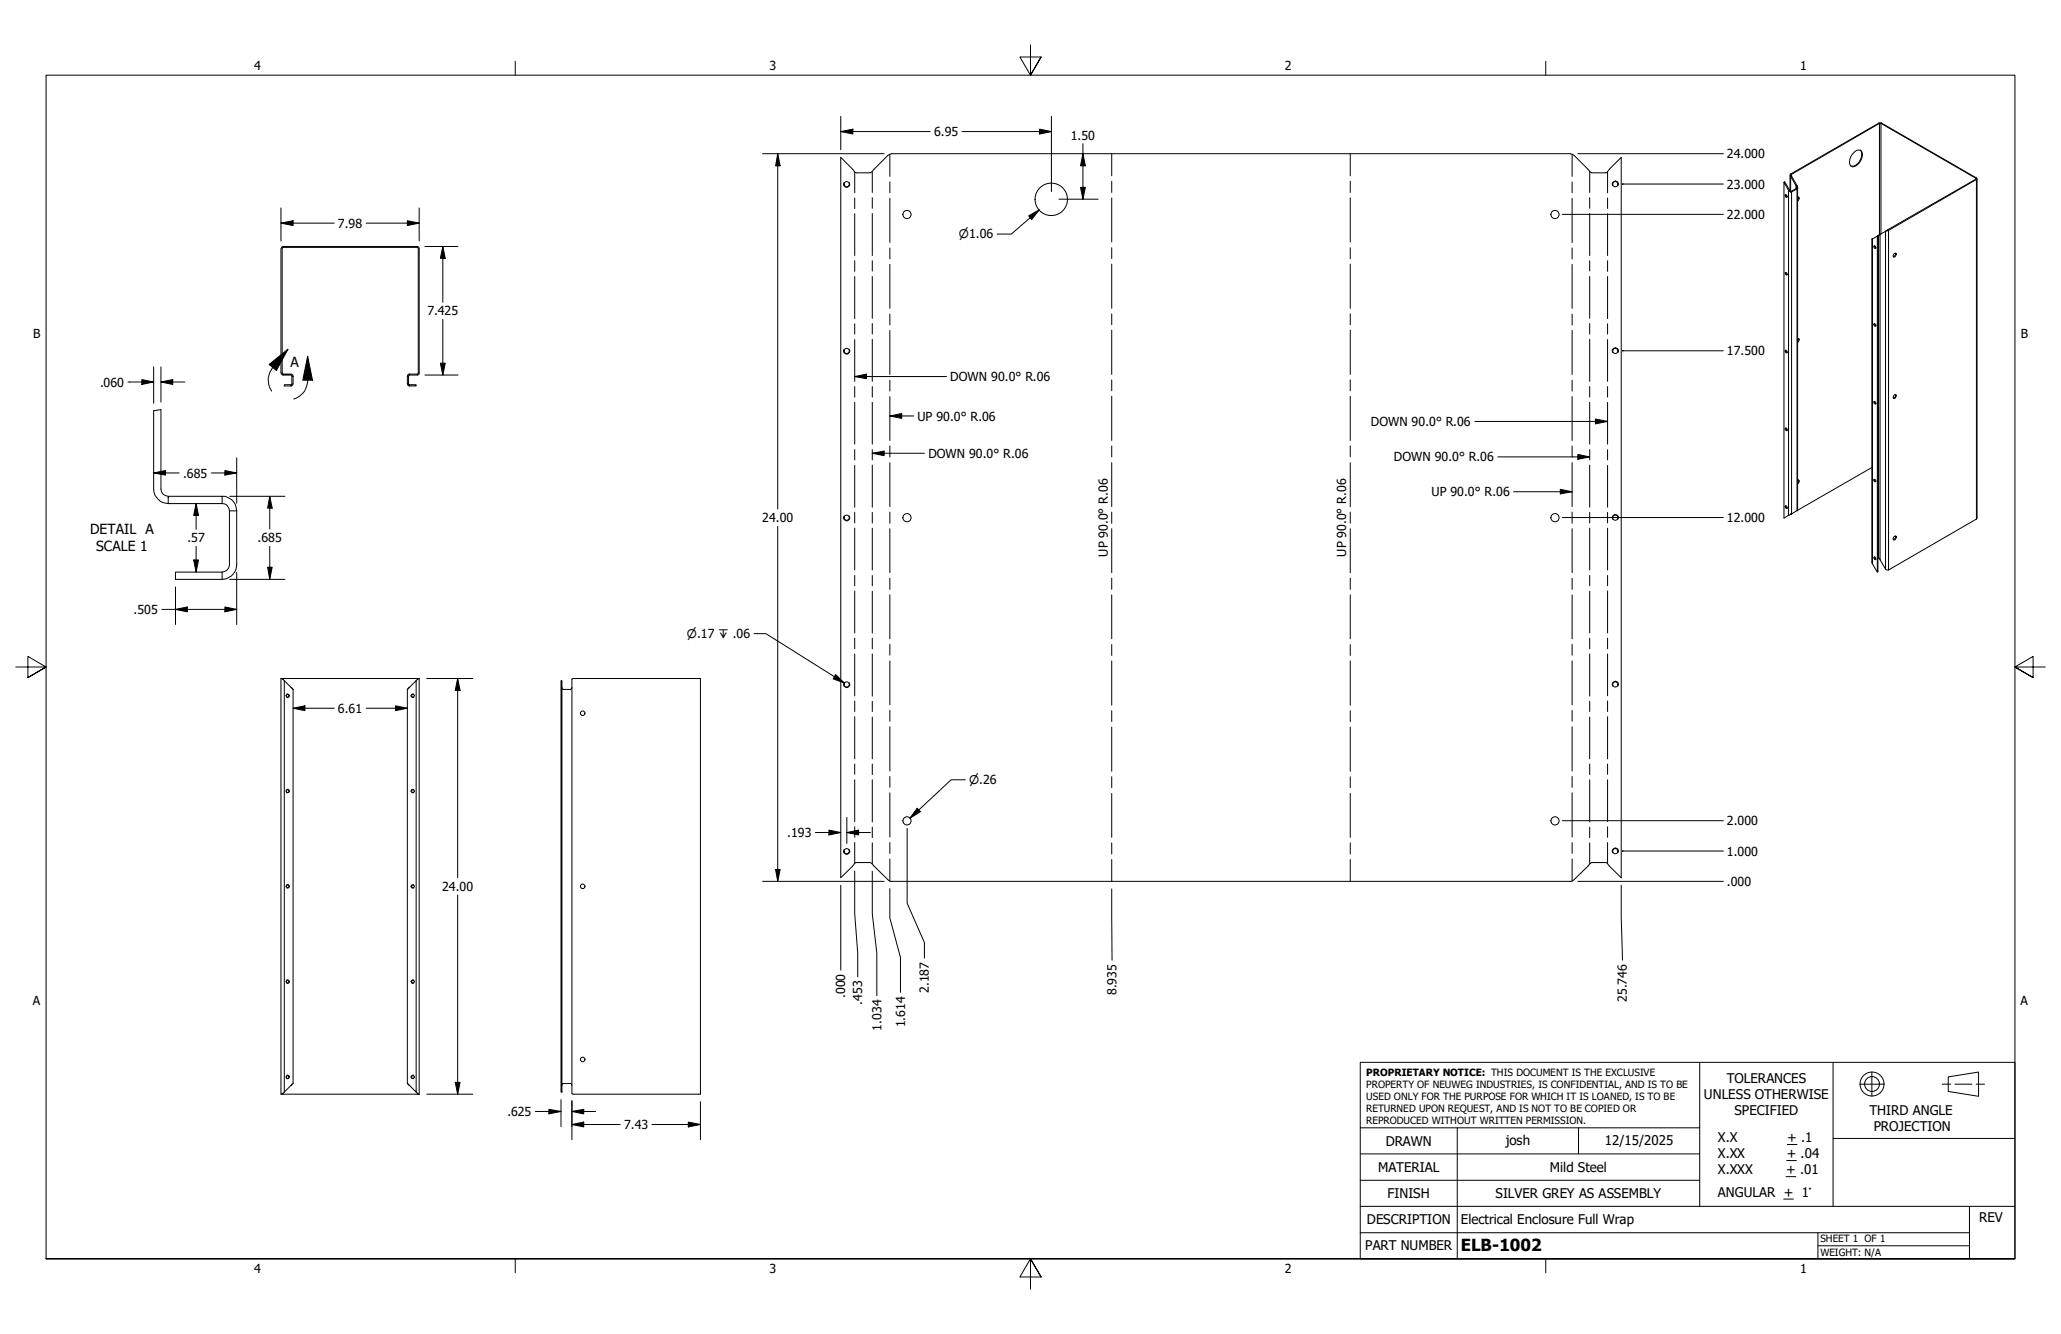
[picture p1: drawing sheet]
<svg xmlns="http://www.w3.org/2000/svg" width="432mm" height="279mm" viewBox="0 0 432 279" stroke-linecap="round" stroke-linejoin="round" font-family="sans-serif">
<!-- layer: Hidden Narrow (ANSI) -->
<g fill="none" stroke="#000" stroke-width=".21">
<path d="M176.8 38.2a.65 .65 0 0 0 .6 1 .65 .65 0 0 0 .5-1M337.9 38.9a.65 .65 0 0 1 .5-1 .65 .65 0 0 1 .6 1M176.8 73.2a.65 .65 0 0 0 .6 1 .65 .65 0 0 0 .5-1M337.9 73.9a.65 .65 0 0 1 .5-1.1 .65 .65 0 0 1 .6 1.1M176.8 108.1a.65 .65 0 0 0 .6 1 .65 .65 0 0 0 .5-1M337.9 108.8a.65 .65 0 0 1 .5-1 .65 .65 0 0 1 .6 1M60.1 145.4a.37 .37 0 0 1 .5 .3 .37 .37 0 0 1-.5 .3M86.7 145.4a.37 .37 0 0 0-.6 .3 .37 .37 0 0 0 .6 .3M176.8 143a.65 .65 0 0 0 .6 1 .65 .65 0 0 0 .5-1M337.9 143.7a.65 .65 0 0 1 .5-1 .65 .65 0 0 1 .6 1M60.1 165.4a.37 .37 0 0 1 .5 .3 .37 .37 0 0 1-.5 .3M86.7 165.4a.37 .37 0 0 0-.6 .3 .37 .37 0 0 0 .6 .3"/>
<path d="M176.8 177.9a.65 .65 0 0 0 .6 1 .65 .65 0 0 0 .5-1M337.9 178.6a.65 .65 0 0 1 .5-1 .65 .65 0 0 1 .6 1M60.1 185.3a.39 .39 0 0 1 .5 .3 .39 .39 0 0 1-.5 .4M86.7 185.3a.39 .39 0 0 0-.6 .3 .39 .39 0 0 0 .6 .4M60.1 205.3a.37 .37 0 0 1 .5 .3 .37 .37 0 0 1-.5 .3M86.7 205.3a.37 .37 0 0 0-.6 .3 .37 .37 0 0 0 .6 .3M60.1 225.2a.37 .37 0 0 1 .5 .4 .37 .37 0 0 1-.5 .3M86.7 225.2a.37 .37 0 0 0-.6 .4 .37 .37 0 0 0 .6 .3"/>
</g>
<!-- layer: Visible (ANSI) -->
<g fill="none" stroke="#000" stroke-width=".21">
<path d="M176.1 33l3.2 3.2h3l.3-.1 3.4-3.5 .8-.4h142.2l.8 .4 3.7 3.6 3.1-.1 3.1-3.1v150.8l-3.2-3.1h-3l-.3 .1-3.6 3.6-.4 .2h-142.6l-.4-.2-3.9-3.7h-3.1l-3.1 3.1zM373.8 38.2l.1-.2 1 1.8M374.7 39.9l-.9-1.7v70.3l1.5-.9M374.9 39.8l-.2 .1M375 36.6v3.5M375.2 37l-.2-.3 .2-.3 18.4-10.6 .5-.1 20.1 11.7-18.5 10.9-.7 .2M375.2 37l1.1 1.9M375.3 36.9v-.4l18.5-10.7h.3l19.9 11.6-18.5 10.7-1.6 1-.3 .4M375.3 36.9l-.1 .1M375.3 36.9l1.2 2M376.3 39.5l-1.1 .6-.3-.3M376.3 38.9v.6"/>
<path d="M376.3 39.5l.2 .1M376.5 39.6l-1.3 .7-.5-.4M376.5 38.9l.1 .3-.1 .4M376.5 38.9h-.2M376.6 39.2v67.7M388.4 32a.96 .96 0 0 1 1-.6 .96 .96 0 0 1 .8 .9 2.66 2.66 0 0 1-2.1 2.6 1.44 1.44 0 0 1-.3-2.1zM389.8 31.4a2.35 2.35 0 0 1-.9 3.1l-.5 .3h-.6M414.2 37.4v71.2l-18.5 10.8-.7-.2-1.3-2.4-.3 .1M58.9 52.1v26l.4 .4M59.3 51.8l28.3 .1v26.3l-.2 .2M59.3 51.6l28.3 .1 .2 .4v26.2l-.4 .2M59.3 51.8l-.2 .3v26.1l.2 .2"/>
<path d="M59.3 51.6l-.3 .2-.1 .2M374 57.2a.26 .26 0 0 1 .4 0 .26 .26 0 0 1-.1 .4zM374 40.8a.28 .28 0 0 1 .4 .2 .28 .28 0 0 1-.1 .3zM374.1 40.8l.4 .4M374.1 57.1l.4 .4M376.6 41.3h.2a.52 .52 0 0 1-.2 .8M376.8 41.3l-.2 .6M392.4 50h-.2M392.6 51.5a.34 .34 0 0 1 .3 .2 .34 .34 0 0 1 0 .4l-.3-.4zM392.7 51.5l.3 .4M393.4 49.3v70.5h-.1l-1.1-1.9v-67.9l1.1-.5v70.3M393.4 49.3l.2 .2h-.2"/>
<path d="M393.4 49.3l-.1 .2M394.1 49l-.7 .3M396.8 53.1l.3-.1a.47 .47 0 0 1 .1 .6 .47 .47 0 0 1-.5 .2l-.1-.3zM397.1 53a.66 .66 0 0 1-.4 .8M59.3 78.4h1.7v.1h-1.7zM61 78.5l.2 .3M61 78.4l.3 .1 .1 .3M61.4 78.8v1.6l-.1 .3-.3 .1M61.4 78.8h-.2v1.7l-.2 .1M85.8 78.5l-.2 .3M85.8 78.4v.1M85.8 78.4l-.4 .1-.1 .3"/>
<path d="M85.8 78.4h1.6M87.4 78.4v.1h-1.6M374 73.4a.28 .28 0 0 1 .4 .1 .28 .28 0 0 1-.1 .4zM374.1 73.3l.4 .6M376.6 70.9h.2a.52 .52 0 0 1-.2 .8M376.8 70.9l-.2 .6M392.6 67.8a.29 .29 0 0 1 .4 .2 .29 .29 0 0 1-.1 .3l-.3-.2zM392.7 67.8l.1 .3 .2 .2M32.2 86v16.4a3.2 3.2 0 0 0 3 3.1M33.7 85.8v16.6a1.51 1.51 0 0 0 1.5 1.5M61 80.6h-1.4v.2h1.4M61 80.6v.2"/>
<path d="M85.8 80.6l-.2-.1v-1.7h-.3v1.6l.2 .3 .3 .1M85.8 80.6v.2M85.8 80.6h1.4v.2h-1.4M374 89.7a.26 .26 0 0 1 .4 .1 .26 .26 0 0 1-.1 .4zM374.1 89.7l.4 .4M392.2 97.9l-15.6 9M392.6 84.1a.34 .34 0 0 1 .3 .2 .34 .34 0 0 1 0 .3l-.3-.3zM392.7 84.1l.3 .4M396.8 82.8l.3-.2a.52 .52 0 0 1-.4 .8l-.1-.2zM397.1 82.6a.58 .58 0 0 1-.4 .8M35.2 103.9h11.3v1.6h-11.3zM46.5 119.8h-9.7v1.5h9.7"/>
<path d="M46.5 119.8v1.5M46.5 105.5a1.49 1.49 0 0 1 1.6 1.5M46.5 103.9a3 3 0 0 1 3.1 3.1M49.6 107v11.3a3.1 3.1 0 0 1-3.1 3M49.6 107h-1.5l-.1 11.7a1.64 1.64 0 0 1-1.5 1.1M374 106a.28 .28 0 0 1 .4 .1 .28 .28 0 0 1-.1 .4l-.3-.3zM374.1 105.9l.4 .5M375.2 107.7h.1M375.3 107.6v.1M375.3 107.6l-.1 .1M376.4 107l.2-.1-1.3 .7M376.6 100.6l.2-.1a.52 .52 0 0 1-.2 .8"/>
<path d="M376.8 100.5l-.2 .7M392.6 116.7a.29 .29 0 0 1 .4 .2 .29 .29 0 0 1-.1 .3l-.3-.2zM392.6 100.4a.29 .29 0 0 1 .4 .1 .29 .29 0 0 1-.1 .4l-.3-.2zM392.7 100.4l.3 .4M392.7 116.6l.1 .4 .2 .2M396.8 112.4l.3-.1a.47 .47 0 0 1 .1 .5 .47 .47 0 0 1-.5 .2l-.1-.2zM397.1 112.3a.66 .66 0 0 1-.4 .7M58.9 142.1l.4 .2M58.9 142.1v87.1h.2M58.9 142.1h.2M59.1 142.1l.2 .2M59.1 142.1h28.7"/>
<path d="M59.3 142.3l.3 .3M61 144l.4 .4M61.4 144.4l-1.8-1.8v86.1M61.4 144.4v82.5M85.3 144.4l1.9-1.8v86.1l-1.9-1.8M85.3 144.4v82.5M85.7 144l-.4 .4M87.4 142.3l-.2 .3M87.6 142.1l-.2 .2 .4-.2M87.8 142.1v87.1M117.5 142.6h.2v86.1h-.2zM117.7 144l.3 .4h1.6l.2-.4"/>
<path d="M120 142.1h26.7v87.1h-26.7l-.2-.2v-86.8zM58.9 229.2l.4-.2-.2 .2M59.1 229.2h28.7M61.4 226.9l-2.1 2.1M61.4 226.9l-.4 .4M85.3 226.9l.4 .4M87.2 228.7l.2 .3M87.4 229l.2 .2M87.4 229l.4 .2M117.7 227.3l.2-.4h1.7l.2 .4"/>
<circle cx="177.4" cy="38.6" r=".54"/>
<circle cx="338.4" cy="38.6" r=".54"/>
<circle cx="190" cy="44.9" r=".86"/>
<circle cx="220.3" cy="41.8" r="3.4"/>
<circle cx="325.8" cy="44.9" r=".86"/>
<circle cx="177.4" cy="73.5" r=".54"/>
<circle cx="338.4" cy="73.5" r=".54"/>
<circle cx="177.4" cy="108.4" r=".54"/>
<circle cx="190" cy="108.4" r=".86"/>
<circle cx="325.8" cy="108.4" r=".86"/>
<circle cx="338.4" cy="108.4" r=".54"/>
<circle cx="60.2" cy="145.7" r=".29"/>
<circle cx="86.5" cy="145.7" r=".29"/>
<circle cx="122.1" cy="149.4" r=".48"/>
<circle cx="177.4" cy="143.4" r=".54"/>
<circle cx="338.4" cy="143.4" r=".54"/>
<circle cx="60.2" cy="165.7" r=".29"/>
<circle cx="86.5" cy="165.7" r=".29"/>
<circle cx="177.4" cy="178.3" r=".54"/>
<circle cx="190" cy="171.9" r=".86"/>
<circle cx="325.8" cy="171.9" r=".86"/>
<circle cx="338.4" cy="178.3" r=".54"/>
<circle cx="60.2" cy="185.6" r=".29"/>
<circle cx="86.5" cy="185.6" r=".29"/>
<circle cx="122.1" cy="185.6" r=".48"/>
<circle cx="60.2" cy="205.6" r=".29"/>
<circle cx="86.5" cy="205.6" r=".29"/>
<circle cx="60.2" cy="225.6" r=".29"/>
<circle cx="86.5" cy="225.6" r=".29"/>
<circle cx="122.1" cy="221.9" r=".48"/>
</g>
<!-- layer: Visible Narrow (ANSI) -->
<g fill="none" stroke="#000" stroke-width=".21">
<path d="M374.7 39.9v68M375.2 37v3.1l.1 .1v67.4M375.2 36.4l.1 .1v.4M376.3 38.9v.6M376.5 39.6v67.3M393.6 25.8h.2v23.3M394.2 25.8h-.1v23.2M414.1 37.3h-.1l.1 .3v71.1M392.3 50v68.1M393.6 49.5v67.3M393.9 49.1v68.1M395 48.5v70.7"/>
<path d="M395.5 48.1l.2 .2v71.1M375.2 107.7h.1"/>
</g>
<!-- layer: Bend UP -->
<g fill="none" stroke="#000" stroke-width=".21">
<path d="M186.4 32.3v4.7M186.4 38.1v2.3M232.9 32.2v4.6M232.9 38v2.3M282.9 32.2v4.6M282.9 38v2.3M329.4 32.3v4.7M329.4 38.1v2.3M186.4 41.5v9.3M186.4 51.9v2.3M186.4 55.4v9.2M232.9 41.5v9.2"/>
<path d="M232.9 51.9v2.3M232.9 55.3v9.3M282.9 41.5v9.2M282.9 51.9v2.3M282.9 55.3v9.3M329.4 41.5v9.3M329.4 51.9v2.3M329.4 55.4v9.2M186.4 65.8v2.3M186.4 69.2v9.2M186.4 79.6v2.3M232.9 65.7v2.3"/>
<path d="M232.9 69.2v9.2M232.9 79.6v2.3M282.9 65.7v2.3M282.9 69.2v9.2M282.9 79.6v2.3M329.4 65.8v2.3M329.4 69.2v9.2M329.4 79.6v2.3M186.4 83.1v9.2M186.4 93.4v2.4M186.4 96.9v9.2M232.9 83v9.3"/>
<path d="M232.9 93.4v2.3M232.9 96.9v9.2M282.9 83v9.3M282.9 93.4v2.3M282.9 96.9v9.2M329.4 83.1v9.2M329.4 93.4v2.4M329.4 96.9v9.2M186.4 107.3v2.3M186.4 110.7v9.3M232.9 107.3v2.3M232.9 110.7v9.3"/>
<path d="M282.9 107.3v2.3M282.9 110.7v9.3M329.4 107.3v2.3M329.4 110.7v9.3M186.4 121.1v2.3M186.4 124.6v9.2M186.4 134.9v2.3M186.4 138.4v9.2M232.9 121.1v2.3M232.9 124.6v9.2M232.9 135v2.3M232.9 138.4v9.3"/>
<path d="M282.9 121.1v2.3M282.9 124.6v9.2M282.9 135v2.3M282.9 138.4v9.3M329.4 121.1v2.3M329.4 124.6v9.2M329.4 134.9v2.3M329.4 138.4v9.2M186.4 148.8v2.3M186.4 152.2v9.3M232.9 148.8v2.3M232.9 152.3v9.2"/>
<path d="M282.9 148.8v2.3M282.9 152.3v9.2M329.4 148.8v2.3M329.4 152.2v9.3M186.4 162.6v2.3M186.4 166.1v9.2M186.4 176.5v2.3M186.4 179.9v4.6M232.9 162.7v2.3M232.9 166.2v9.2M232.9 176.5v2.4M282.9 162.7v2.3"/>
<path d="M282.9 166.2v9.2M282.9 176.5v2.4M329.4 162.6v2.3M329.4 166.1v9.2M329.4 176.5v2.3M329.4 179.9v4.6M232.9 180v4.6M282.9 180v4.6"/>
</g>
<!-- layer: Bend DOWN -->
<g fill="none" stroke="#000" stroke-width=".21">
<path d="M179.1 36v4.4M182.8 35.9v4.4M333.1 35.9v4.4M336.8 36v4.4M179.1 41.5v2.2M179.1 44.8v8.7M179.1 54.6v2.2M179.1 57.9v8.8M182.8 41.4v2.2M182.8 44.7v8.8M182.8 54.6v2.2M182.8 57.9v8.8"/>
<path d="M333.1 41.4v2.2M333.1 44.7v8.8M333.1 54.6v2.2M333.1 57.9v8.8M336.8 41.5v2.2M336.8 44.8v8.7M336.8 54.6v2.2M336.8 57.9v8.8M179.1 67.8v2.2M179.1 71.1v8.8M182.8 67.8v2.2M182.8 71.1v8.8"/>
<path d="M333.1 67.8v2.2M333.1 71.1v8.8M336.8 67.8v2.2M336.8 71.1v8.8M179.1 81v2.2M179.1 84.3v8.7M179.1 94.2v2.1M179.1 97.5v8.7M182.8 81v2.2M182.8 84.3v8.7M182.8 94.2v2.1M182.8 97.4v8.8"/>
<path d="M333.1 81v2.2M333.1 84.3v8.7M333.1 94.2v2.1M333.1 97.4v8.8M336.8 81v2.2M336.8 84.3v8.7M336.8 94.2v2.1M336.8 97.5v8.7M179.1 107.3v2.2M179.1 110.6v8.8M182.8 107.3v2.2M182.8 110.6v8.8"/>
<path d="M333.1 107.3v2.2M333.1 110.6v8.8M336.8 107.3v2.2M336.8 110.6v8.8M179.1 120.5v2.2M179.1 123.8v8.8M179.1 133.7v2.2M179.1 137v8.7M182.8 120.5v2.2M182.8 123.8v8.8M182.8 133.7v2.2M182.8 137v8.8"/>
<path d="M333.1 120.5v2.2M333.1 123.8v8.8M333.1 133.7v2.2M333.1 137v8.8M336.8 120.5v2.2M336.8 123.8v8.8M336.8 133.7v2.2M336.8 137v8.7M179.1 146.8v2.2M179.1 150.1v8.8M182.8 146.9v2.1M182.8 150.2v8.7"/>
<path d="M333.1 146.9v2.1M333.1 150.2v8.7M336.8 146.8v2.2M336.8 150.1v8.8M179.1 160v2.2M179.1 163.3v8.8M179.1 173.2v2.2M179.1 176.5v4.3M182.8 160v2.2M182.8 163.3v8.8M182.8 173.2v2.3M182.8 176.5v4.4"/>
<path d="M333.1 160v2.2M333.1 163.3v8.8M333.1 173.2v2.3M333.1 176.5v4.4M336.8 160v2.2M336.8 163.3v8.8M336.8 173.2v2.2M336.8 176.5v4.3"/>
</g>
<!-- layer: Break Line (ANSI) -->
<path d="M33.7 85.8l-1.5 .2" fill="none" stroke="#000" stroke-width=".21"/>
<!-- layer: Detail Boundary (ANSI) -->
<path d="M56.4 76.3l3.9-3.1-2.4 4.4zM60.3 73.2l-3.2 3.8a4.1 4.1 0 0 0-.2 4.9M64.5 74.6l1 5h-2.1zM64.5 74.6v5a3.9 3.9 0 0 1-3 4" fill="none" stroke="#000" stroke-width=".21"/>
<path d="M56.4 76.3l3.9-3.1-2.4 4.4zM64.5 74.6l1 5h-2.1z" fill="#000"/>
<!-- layer: Border (ANSI) -->
<path d="M107.9 12.8v2.9M215.9 9.4v6.3l-2.2-3.8h4.4l-2.2 3.8 2.2-3.8M323.8 12.8v2.9M3.3 139.7h6.4l-3.9-2.2v4.4l3.9-2.2-3.9 2.2M428.5 139.7h-6.4l3.9-2.2v4.4l-3.9-2.2 3.9 2.2M9.7 263.7v-248h412.4v248h-412.4h412.4M107.9 263.7v2.9M218.1 267.5l-2.2-3.8 2.2 3.8h-4.4l2.2-3.8v6.3M323.8 263.7v2.9" fill="none" stroke="#000" stroke-width=".21"/>
<!-- layer: Title (ANSI) -->
<g fill="none" stroke="#000" stroke-width=".21">
<path d="M285 222.5h137.1v41.2h-137.1zM285 236.2h71.1M305.3 236.2v27.5M330.7 236.2v5.5M356.1 222.5v30.2M374.5 239.7h2M384 222.5v15.9M389.6 227.1h5.1M392.2 224.5v5.1M406.9 227.1h1.8M408.2 225.6l6.3-1.1v5.1l-6.3-1zM409.6 227.1h3.5"/>
<path d="M414 227.1h1.8M422.1 238.4h-38.1v14.3M285 258.2h127.6M285 252.7h137.1M285 247.2h71.1M285 241.7h71.1M373.7 251.1h2M374.2 246.4h2M374.3 243.1h2.1M380.9 258.2v5.5M412.6 252.7v11M380.9 260.9h31.7"/>
<circle cx="392.2" cy="227" r="2.51"/>
<circle cx="392.2" cy="227" r="1.56"/>
</g>
<!-- layer: Dimension (ANSI) -->
<g fill="none" stroke="#000" stroke-width=".21">
<path d="M159.8 32.2h25.4M162.9 32.2l.5 2.5h-.9zM162.9 32.2v74.4M176.1 27.6l2.6-.5v1zM176.1 27.6h18.8M176.1 24.4v7M201.5 27.6h18.8M217.8 27.1l2.5 .5-2.5 .5zM220.3 24.4v15.7M226.4 39.2h1l-.5 2.5zM226.9 32.2l.5 2.5h-1zM226.9 30.1v11.6"/>
<path d="M330.6 32.2h30.5M340 38.5h-.1h21.2M58.9 46.7l2.5-.5v1zM58.9 46.7h11.1M58.9 43.6v6.9M76.7 46.7h11.1M85.3 46.2l2.5 .5-2.5 .5zM87.8 43.6v6.9M89 51.6h6.9M92.8 51.6l.5 2.5h-1zM92.8 51.6v11.7M215.5 45.2l2.2-1.3-1.5 2.1z"/>
<path d="M217.7 43.9l-5.8 5.1h-3M221.9 41.7h8.2M327.3 44.9h33.8M29.7 79.5l2.5 .5-2.5 .5zM32.2 76.8v7.7M33.7 76.8v7.4M89 78.5h6.9M92.3 76.1h1l-.5 2.4zM92.8 66.9v11.6M340 73.5h-.1h21.2M26.8 80h5.4M32.2 99.1l2.5-.5v.9z"/>
<path d="M32.2 99.1h5.3M33.7 80l2.5-.5v1zM33.7 80h5M44.3 99.1h5.3M47.1 98.6l2.5 .5-2.5 .4zM49.6 95.9v9.5M40.6 117.3h1l-.5 2.5zM41.1 105.5l.5 2.4h-1zM41.1 105.5v5.4M41.1 114.4v5.4M48.1 103.9h11.6M49.6 119.9v10.9"/>
<path d="M56.1 118.8h.9l-.5 2.5zM56.5 103.9l.5 2.5h-.9zM56.5 103.9v6.9M56.5 114.4v6.9M162.9 110.2v74.4M327.3 108.4h33.8M33.9 127.6h15.7M36.8 127.6l2.4-.5v1zM36.8 122.9v7.9M47.1 127.1l2.5 .5-2.5 .5zM48.1 121.3h11.6M61.4 148.3l2.5-.5v1z"/>
<path d="M61.4 148.3h8.6M76.7 148.3h8.6M82.9 147.8l2.4 .5-2.4 .5zM89.4 142.1h9.7M95.9 142.1l.5 2.5h-1zM95.9 142.1v41.7M170.8 174.4h5.3M173.7 173.9l2.4 .5-2.4 .5zM177.4 174.4l2.5-.5v1zM177.4 174.4h5M177.4 171.2v5.5M190.1 173.5v15.7l3.6 8.2v3.3"/>
<path d="M192.2 169.3l.6 .7-2.2 1.4zM202.2 163.3h-2.9l-8.7 8.1M327.3 171.9h33.8M340 178.2h-.1h21.2M95.9 187.5v41.7M159.8 184.6h25.4M162.5 182.1h.9l-.5 2.5zM176.1 185.4v17.8M179.1 182.4v9l.6 8.2v5M182.8 182.5v8.9l.9 8.2v8.9M186.4 186.1v6.2l2.3 8.2v7.3M232.9 186.2l.1 14.9"/>
<path d="M330.6 184.6h30.5M339.7 185.4v6.7l.2 9M89.4 229.2h9.7M95.4 226.7h1l-.5 2.5zM112.1 232.8h5.4M115 232.3l2.5 .5-2.5 .5zM117.5 230.3v5.7M119.8 235.5l2.5-.5v1zM119.8 232.8l2.5-.5v1zM119.8 235.5h10.1M119.8 230.6v8.1M119.8 232.8h5"/>
<path d="M136.6 235.5h10.1M144.2 235l2.5 .5-2.5 .5zM146.7 230.8v7.9"/>
</g>
<g fill="#000">
<path d="M162.9 32.2l.5 2.5h-.9zM176.1 27.6l2.6-.5v1zM217.8 27.1l2.5 .5-2.5 .5zM226.4 39.2h1l-.5 2.5zM226.9 32.2l.5 2.5h-1zM58.9 46.7l2.5-.5v1zM85.3 46.2l2.5 .5-2.5 .5zM92.8 51.6l.5 2.5h-1zM215.5 45.2l2.2-1.3-1.5 2.1zM33.7 80l2.5-.5v1zM92.3 76.1h1l-.5 2.4zM29.7 79.5l2.5 .5-2.5 .5z"/>
<path d="M32.2 99.1l2.5-.5v.9zM47.1 98.6l2.5 .5-2.5 .4zM40.6 117.3h1l-.5 2.5zM41.1 105.5l.5 2.4h-1zM56.1 118.8h.9l-.5 2.5zM56.5 103.9l.5 2.5h-.9zM36.8 127.6l2.4-.5v1zM47.1 127.1l2.5 .5-2.5 .5zM61.4 148.3l2.5-.5v1zM82.9 147.8l2.4 .5-2.4 .5zM95.9 142.1l.5 2.5h-1zM173.7 173.9l2.4 .5-2.4 .5z"/>
<path d="M177.4 174.4l2.5-.5v1zM192.2 169.3l.6 .7-2.2 1.4zM162.5 182.1h.9l-.5 2.5zM95.4 226.7h1l-.5 2.5zM115 232.3l2.5 .5-2.5 .5zM119.8 235.5l2.5-.5v1zM119.8 232.8l2.5-.5v1zM144.2 235l2.5 .5-2.5 .5z"/>
</g>
<!-- layer: Symbol (ANSI) -->
<g fill="none" stroke="#000" stroke-width=".21">
<path d="M179.1 78.9l2.4-.5v.9zM179.1 78.9h19.2M182.8 94.9l2.4-.4v.9zM182.8 94.9h10.9M186.4 87.1l2.5-.5v1zM186.4 87.1h5.1M309 88.3h27.8M313.8 95.7h19.3M330.6 95.2l2.5 .5-2.5 .5zM334.3 87.8l2.5 .5-2.5 .5zM317.1 103h12.3M326.9 102.5l2.5 .5-2.5 .4z"/>
<path d="M158 132.7h2.5l16.4 10.4M175.1 141.3l1.8 1.8-2.3-.9z"/>
</g>
<path d="M179.1 78.9l2.4-.5v.9zM182.8 94.9l2.4-.4v.9zM186.4 87.1l2.5-.5v1zM330.6 95.2l2.5 .5-2.5 .5zM334.3 87.8l2.5 .5-2.5 .5zM326.9 102.5l2.5 .5-2.5 .4zM175.1 141.3l1.8 1.8-2.3-.9z" fill="#000"/>
<text font-size="3.5" x="306.1" y="262">ELB-1002</text>
<g font-size="2.9">
<text x="60.8" y="76.8">A</text>
<text x="18.9" y="111.8">DETAIL A</text>
<text x="20.1" y="115.3">SCALE 1</text>
</g>
<g font-size="2.8">
<text x="361.8" y="226.9">TOLERANCES</text>
<text x="357" y="230.3">UNLESS OTHERWISE</text>
<text x="363.4" y="233.6">SPECIFIED</text>
<text x="391.7" y="233.5">THIRD ANGLE</text>
<text x="290.3" y="240">DRAWN</text>
<text x="315.5" y="239.7">josh</text>
<text x="336.2" y="239.8">12/15/2025</text>
<text x="359.9" y="239.3">X.X</text>
<text x="374.5" y="239.3">+ .1</text>
<text x="392.6" y="236.8">PROJECTION</text>
<text x="288.7" y="245.5">MATERIAL</text>
<text x="324.7" y="245.5">Mild Steel</text>
<text x="359.9" y="242.6">X.XX</text>
<text x="359.9" y="245.9">X.XXX</text>
<text x="374.2" y="245.9">+ .01</text>
<text x="374.3" y="242.6">+ .04</text>
<text x="290.7" y="251">FINISH</text>
<text x="313.3" y="251">SILVER GREY AS ASSEMBLY</text>
<text x="359.9" y="250.7">ANGULAR + 1°</text>
<text x="286.4" y="256.4">DESCRIPTION</text>
<text x="306.1" y="256.3">Electrical Enclosure Full Wrap</text>
<text x="414.7" y="256">REV</text>
<text x="286" y="261.9">PART NUMBER</text>
</g>
<g font-size="2.6">
<text x="53.3" y="14.7">4</text>
<text x="161.2" y="14.7">3</text>
<text x="269.2" y="14.7">2</text>
<text x="377.1" y="14.7">1</text>
<text x="195.7" y="28.5">6.95</text>
<text x="224.3" y="29.3">1.50</text>
<text x="361.8" y="33.1">24.000</text>
<text x="361.8" y="39.5">23.000</text>
<text x="70.8" y="47.7">7.98</text>
<text x="361.8" y="45.8">22.000</text>
<text x="6.9" y="70.8">B</text>
<text x="89.5" y="66">7.425</text>
<text x="423.4" y="70.8">B</text>
<text x="361.8" y="74.4">17.500</text>
<text x="21" y="81">.060</text>
<text x="199.1" y="79.8">DOWN 90.0° R.06</text>
<text x="192.2" y="88.1">UP 90.0° R.06</text>
<text x="287.2" y="89.2">DOWN 90.0° R.06</text>
<text x="194.5" y="95.9">DOWN 90.0° R.06</text>
<text x="38.4" y="100">.685</text>
<text x="292" y="96.6">DOWN 90.0° R.06</text>
<text x="299.9" y="103.9">UP 90.0° R.06</text>
<text x="39.3" y="113.5">.57</text>
<text x="54" y="113.6">.685</text>
<text x="159.7" y="109.3">24.00</text>
<text x="361.8" y="109.3">12.000</text>
<text x="232.1" y="116.6" transform="rotate(-90 232.1 116.6)">UP 90.0° R.06</text>
<text x="282.1" y="116.6" transform="rotate(-90 282.1 116.6)">UP 90.0° R.06</text>
<text x="28" y="128.6">.505</text>
<text x="70.8" y="149.3">6.61</text>
<text x="361.8" y="172.8">2.000</text>
<text x="164.9" y="175.3">.193</text>
<text x="361.8" y="179.2">1.000</text>
<text x="361.8" y="185.5">.000</text>
<text x="92.6" y="186.6">24.00</text>
<text x="177.1" y="209" transform="rotate(-90 177.1 209)">.000</text>
<text x="194.6" y="208" transform="rotate(-90 194.6 208)">2.187</text>
<text x="233.9" y="208.5" transform="rotate(-90 233.9 208.5)">8.935</text>
<text x="340.9" y="209.9" transform="rotate(-90 340.9 209.9)">25.746</text>
<text x="6.9" y="210.5">A</text>
<text x="180.7" y="210.4" transform="rotate(-90 180.7 210.4)">.453</text>
<text x="184.7" y="215.8" transform="rotate(-90 184.7 215.8)">1.034</text>
<text x="189.6" y="215.1" transform="rotate(-90 189.6 215.1)">1.614</text>
<text x="423.3" y="210.5">A</text>
<text x="106.3" y="233.7">.625</text>
<text x="130.7" y="236.5">7.43</text>
<text x="53.3" y="266.6">4</text>
<text x="161.2" y="266.6">3</text>
<text x="269.2" y="266.6">2</text>
<text x="377.1" y="266.6">1</text>
</g>
<g font-size="2.5">
<text x="200.9" y="49.9">⌀1.06</text>
<text x="143.9" y="133.7">⌀.17 ↧ .06</text>
<text x="203.1" y="164.2">⌀.26</text>
</g>
<g font-size="2.1">
<text x="286.3" y="225.4">PROPRIETARY NOTICE: THIS DOCUMENT IS THE EXCLUSIVE</text>
<text x="286.3" y="227.8">PROPERTY OF NEUWEG INDUSTRIES, IS CONFIDENTIAL, AND IS TO BE</text>
<text x="286.3" y="230.4">USED ONLY FOR THE PURPOSE FOR WHICH IT IS LOANED, IS TO BE</text>
<text x="286.3" y="232.9">RETURNED UPON REQUEST, AND IS NOT TO BE COPIED OR</text>
<text x="286.3" y="235.4">REPRODUCED WITHOUT WRITTEN PERMISSION.</text>
<text x="381.4" y="260.2">SHEET 1 OF 1</text>
<text x="381.4" y="263">WEIGHT: N/A</text>
</g>
</svg>
